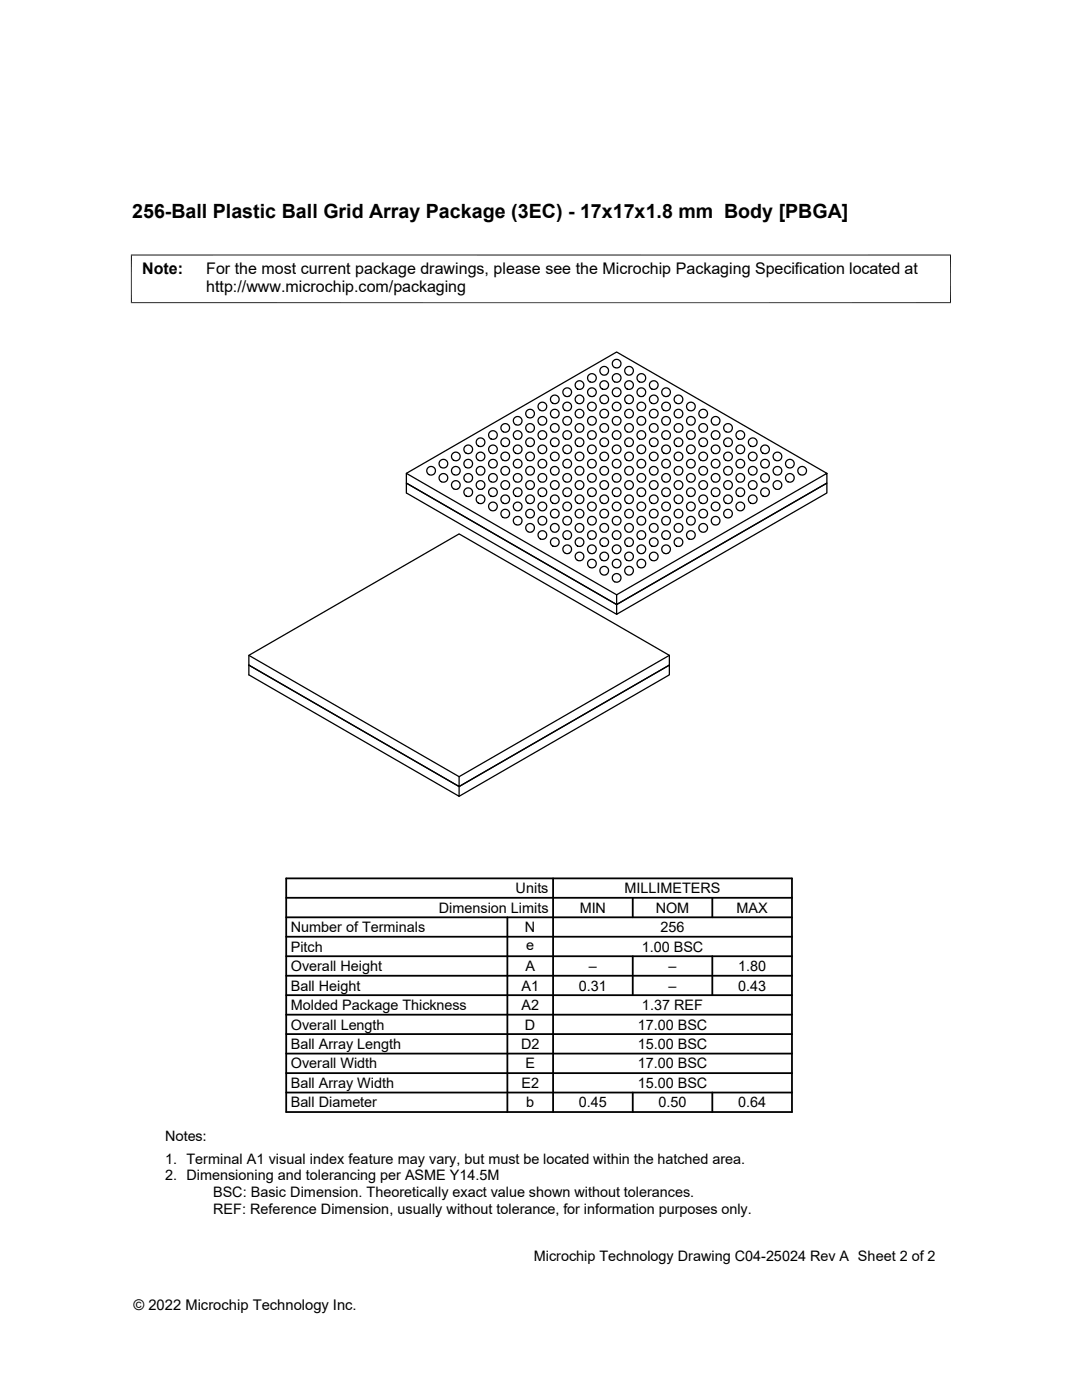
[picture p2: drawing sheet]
<svg xmlns="http://www.w3.org/2000/svg" width="216mm" height="279mm" viewBox="0 0 216 279" stroke-linecap="round" stroke-linejoin="round" font-family="sans-serif">
<g fill="none" stroke="#000" stroke-width=".25">
<path d="M112.8 79a.86 .86 0 0 1-.3-1.3 .86 .86 0 0 1 1.3 0 .86 .86 0 0 1-.2 1.3M112.8 79.1h.8M117.7 79a.86 .86 0 0 1-.3-1.3 .86 .86 0 0 1 1.4 0 .86 .86 0 0 1-.3 1.3M117.7 79.1h.8M122.6 79a.86 .86 0 0 1-.2-1.3 .86 .86 0 0 1 1.3 0 .86 .86 0 0 1-.3 1.3M122.6 79.1h.8M127.6 79a.86 .86 0 0 1-.3-1.3 .86 .86 0 0 1 1.3 0 .86 .86 0 0 1-.2 1.3M127.6 79.1h.8M132.5 79a.86 .86 0 0 1-.3-1.3 .86 .86 0 0 1 1.4 0 .86 .86 0 0 1-.3 1.3M132.5 79.1h.8M81.1 94.5l41.9 24.2M165 94.5l-42 24.2v2l42-24.3v-1.9l-42-24.2-41.9 24.2v1.9l41.9 24.3-41.9-24.3v2l41.9 24.2"/>
<path d="M98 101.8a.86 .86 0 0 1-.3-1.3 .86 .86 0 0 1 1.3 0 .86 .86 0 0 1-.2 1.3M98 101.9h.8M102.9 101.8a.86 .86 0 0 1-.3-1.3 .86 .86 0 0 1 1.4 0 .86 .86 0 0 1-.3 1.3M102.9 101.9h.8M105.4 106.1a.86 .86 0 0 1-.3-1.3 .86 .86 0 0 1 1.3 0 .86 .86 0 0 1-.2 1.3M105.4 106.1h.8M107.8 101.8a.86 .86 0 0 1-.2-1.3 .86 .86 0 0 1 1.3 0 .86 .86 0 0 1-.3 1.3M107.8 101.9h.8M110.3 106.1a.86 .86 0 0 1-.3-1.3 .86 .86 0 0 1 1.4 0 .86 .86 0 0 1-.3 1.3M110.3 106.1h.8M112.8 101.8a.86 .86 0 0 1-.3-1.3 .86 .86 0 0 1 1.3 0 .86 .86 0 0 1-.2 1.3M112.8 101.9h.8"/>
<path d="M115.2 106.1a.86 .86 0 0 1-.2-1.3 .86 .86 0 0 1 1.3 0 .86 .86 0 0 1-.3 1.3M115.2 106.1h.8M117.7 101.8a.86 .86 0 0 1-.3-1.3 .86 .86 0 0 1 1.4 0 .86 .86 0 0 1-.3 1.3M117.7 101.9h.8M120.2 106.1a.86 .86 0 0 1-.3-1.3 .86 .86 0 0 1 1.3 0 .86 .86 0 0 1-.2 1.3M120.2 106.1h.8M122.6 101.8a.86 .86 0 0 1-.2-1.3 .86 .86 0 0 1 1.3 0 .86 .86 0 0 1-.3 1.3M122.6 101.9h.8M125.1 106.1a.86 .86 0 0 1-.3-1.3 .86 .86 0 0 1 1.4 0 .86 .86 0 0 1-.3 1.3M125.1 106.1h.8M127.6 101.8a.86 .86 0 0 1-.3-1.3 .86 .86 0 0 1 1.3 0 .86 .86 0 0 1-.2 1.3M127.6 101.9h.8"/>
<path d="M130 106.1a.86 .86 0 0 1-.2-1.3 .86 .86 0 0 1 1.3 0 .86 .86 0 0 1-.2 1.3M130 106.1h.9M132.5 101.8a.86 .86 0 0 1-.3-1.3 .86 .86 0 0 1 1.4 0 .86 .86 0 0 1-.3 1.3M132.5 101.9h.8M135 106.1a.86 .86 0 0 1-.3-1.3 .86 .86 0 0 1 1.4 0 .86 .86 0 0 1-.3 1.3M135 106.1h.8M137.5 101.8a.86 .86 0 0 1-.3-1.3 .86 .86 0 0 1 1.3 0 .86 .86 0 0 1-.2 1.3M137.5 101.9h.8M139.9 106.1a.86 .86 0 0 1-.3-1.3 .86 .86 0 0 1 1.4 0 .86 .86 0 0 1-.3 1.3M139.9 106.1h.8M142.4 101.8a.86 .86 0 0 1-.3-1.3 .86 .86 0 0 1 1.4 0 .86 .86 0 0 1-.3 1.3M142.4 101.9h.8"/>
<path d="M147.3 101.8a.86 .86 0 0 1-.2-1.3 .86 .86 0 0 1 1.3 0 .86 .86 0 0 1-.3 1.3M147.3 101.9h.8M49.7 132.7v2l41.9 24.2v-1.9l42-24.3v2l-42 24.2M49.7 130.8l41.9 24.2M49.7 130.8l41.9-24.2 42 24.2v1.9l-42 24.3-41.9-24.3zM123 120.6l42-24.2v2l-42 24.2zM133.6 130.8l-42 24.2v2l-41.9-24.3"/>
<circle cx="110.7" cy="79.7" r=".86"/>
<circle cx="115.6" cy="76.9" r=".86"/>
<circle cx="115.6" cy="79.7" r=".86"/>
<circle cx="118.1" cy="75.4" r=".86"/>
<circle cx="120.6" cy="74" r=".87"/>
<circle cx="120.6" cy="76.9" r=".86"/>
<circle cx="120.6" cy="79.7" r=".86"/>
<circle cx="123.1" cy="72.6" r=".86"/>
<circle cx="123.1" cy="75.4" r=".86"/>
<circle cx="125.5" cy="74" r=".87"/>
<circle cx="125.5" cy="76.9" r=".86"/>
<circle cx="125.5" cy="79.7" r=".86"/>
<circle cx="128" cy="75.4" r=".86"/>
<circle cx="130.5" cy="76.9" r=".86"/>
<circle cx="130.5" cy="79.7" r=".86"/>
<circle cx="135.4" cy="79.7" r=".86"/>
<circle cx="86" cy="94" r=".86"/>
<circle cx="88.5" cy="95.4" r=".86"/>
<circle cx="88.5" cy="92.5" r=".86"/>
<circle cx="91" cy="96.8" r=".87"/>
<circle cx="91" cy="91.1" r=".86"/>
<circle cx="91" cy="94" r=".86"/>
<circle cx="93.4" cy="98.2" r=".86"/>
<circle cx="93.4" cy="89.7" r=".86"/>
<circle cx="93.4" cy="92.5" r=".86"/>
<circle cx="93.4" cy="95.4" r=".86"/>
<circle cx="95.9" cy="96.8" r=".87"/>
<circle cx="95.9" cy="99.7" r=".86"/>
<circle cx="95.9" cy="88.3" r=".86"/>
<circle cx="95.9" cy="91.1" r=".86"/>
<circle cx="95.9" cy="94" r=".86"/>
<circle cx="98.4" cy="86.8" r=".86"/>
<circle cx="98.4" cy="89.7" r=".86"/>
<circle cx="98.4" cy="92.5" r=".86"/>
<circle cx="98.4" cy="95.4" r=".86"/>
<circle cx="98.4" cy="98.2" r=".86"/>
<circle cx="100.8" cy="96.8" r=".87"/>
<circle cx="100.8" cy="85.4" r=".86"/>
<circle cx="100.8" cy="88.3" r=".86"/>
<circle cx="100.8" cy="91.1" r=".86"/>
<circle cx="100.8" cy="94" r=".86"/>
<circle cx="100.8" cy="99.7" r=".86"/>
<circle cx="103.3" cy="84" r=".86"/>
<circle cx="103.3" cy="86.8" r=".86"/>
<circle cx="103.3" cy="89.7" r=".86"/>
<circle cx="103.3" cy="92.5" r=".86"/>
<circle cx="103.3" cy="95.4" r=".86"/>
<circle cx="103.3" cy="98.2" r=".86"/>
<circle cx="105.8" cy="96.8" r=".87"/>
<circle cx="105.8" cy="88.3" r=".86"/>
<circle cx="105.8" cy="82.6" r=".86"/>
<circle cx="105.8" cy="91.1" r=".86"/>
<circle cx="105.8" cy="85.4" r=".86"/>
<circle cx="105.8" cy="94" r=".86"/>
<circle cx="105.8" cy="99.7" r=".86"/>
<circle cx="108.2" cy="81.1" r=".86"/>
<circle cx="108.2" cy="89.7" r=".86"/>
<circle cx="108.2" cy="84" r=".86"/>
<circle cx="108.2" cy="92.5" r=".86"/>
<circle cx="108.2" cy="86.8" r=".86"/>
<circle cx="108.2" cy="95.4" r=".86"/>
<circle cx="108.2" cy="98.2" r=".86"/>
<circle cx="110.7" cy="96.8" r=".87"/>
<circle cx="110.7" cy="82.6" r=".86"/>
<circle cx="110.7" cy="91.1" r=".86"/>
<circle cx="110.7" cy="85.4" r=".86"/>
<circle cx="110.7" cy="94" r=".86"/>
<circle cx="110.7" cy="88.3" r=".86"/>
<circle cx="110.7" cy="99.7" r=".86"/>
<circle cx="113.2" cy="84" r=".86"/>
<circle cx="113.2" cy="92.5" r=".86"/>
<circle cx="113.2" cy="86.8" r=".86"/>
<circle cx="113.2" cy="95.4" r=".86"/>
<circle cx="113.2" cy="89.7" r=".86"/>
<circle cx="113.2" cy="98.2" r=".86"/>
<circle cx="113.2" cy="81.1" r=".86"/>
<circle cx="115.6" cy="96.8" r=".87"/>
<circle cx="115.6" cy="85.4" r=".86"/>
<circle cx="115.6" cy="94" r=".86"/>
<circle cx="115.6" cy="88.3" r=".86"/>
<circle cx="115.6" cy="91.1" r=".86"/>
<circle cx="115.6" cy="99.7" r=".86"/>
<circle cx="115.6" cy="82.5" r=".86"/>
<circle cx="118.1" cy="86.8" r=".86"/>
<circle cx="118.1" cy="95.4" r=".86"/>
<circle cx="118.1" cy="89.7" r=".86"/>
<circle cx="118.1" cy="98.2" r=".86"/>
<circle cx="118.1" cy="92.5" r=".86"/>
<circle cx="118.1" cy="81.1" r=".86"/>
<circle cx="118.1" cy="84" r=".86"/>
<circle cx="120.6" cy="96.8" r=".87"/>
<circle cx="120.6" cy="88.3" r=".86"/>
<circle cx="120.6" cy="91.1" r=".86"/>
<circle cx="120.6" cy="99.7" r=".86"/>
<circle cx="120.6" cy="94" r=".86"/>
<circle cx="120.6" cy="82.6" r=".86"/>
<circle cx="120.6" cy="85.4" r=".86"/>
<circle cx="123" cy="89.7" r=".86"/>
<circle cx="123" cy="98.2" r=".86"/>
<circle cx="123.1" cy="92.5" r=".86"/>
<circle cx="123.1" cy="95.4" r=".86"/>
<circle cx="123.1" cy="81.1" r=".86"/>
<circle cx="123.1" cy="84" r=".86"/>
<circle cx="123.1" cy="86.8" r=".86"/>
<circle cx="125.5" cy="96.8" r=".87"/>
<circle cx="125.5" cy="91.1" r=".86"/>
<circle cx="125.5" cy="99.7" r=".86"/>
<circle cx="125.5" cy="94" r=".86"/>
<circle cx="125.5" cy="82.6" r=".86"/>
<circle cx="125.5" cy="85.4" r=".86"/>
<circle cx="125.5" cy="88.3" r=".86"/>
<circle cx="128" cy="92.5" r=".86"/>
<circle cx="128" cy="95.4" r=".86"/>
<circle cx="128" cy="98.2" r=".86"/>
<circle cx="128" cy="81.1" r=".86"/>
<circle cx="128" cy="84" r=".86"/>
<circle cx="128" cy="86.8" r=".86"/>
<circle cx="128" cy="89.7" r=".86"/>
<circle cx="130.5" cy="96.8" r=".87"/>
<circle cx="130.5" cy="94" r=".86"/>
<circle cx="130.5" cy="99.7" r=".86"/>
<circle cx="130.5" cy="82.6" r=".86"/>
<circle cx="130.5" cy="85.4" r=".86"/>
<circle cx="130.5" cy="88.3" r=".86"/>
<circle cx="130.5" cy="91.1" r=".86"/>
<circle cx="132.9" cy="95.4" r=".86"/>
<circle cx="132.9" cy="98.2" r=".86"/>
<circle cx="132.9" cy="81.1" r=".86"/>
<circle cx="132.9" cy="84" r=".86"/>
<circle cx="132.9" cy="86.8" r=".86"/>
<circle cx="132.9" cy="89.7" r=".86"/>
<circle cx="132.9" cy="92.5" r=".86"/>
<circle cx="135.4" cy="96.8" r=".87"/>
<circle cx="135.4" cy="99.7" r=".86"/>
<circle cx="135.4" cy="82.6" r=".86"/>
<circle cx="135.4" cy="85.4" r=".86"/>
<circle cx="135.4" cy="88.3" r=".86"/>
<circle cx="135.4" cy="91.1" r=".86"/>
<circle cx="135.4" cy="94" r=".86"/>
<circle cx="137.9" cy="81.1" r=".86"/>
<circle cx="137.9" cy="84" r=".86"/>
<circle cx="137.9" cy="86.8" r=".86"/>
<circle cx="137.9" cy="89.7" r=".86"/>
<circle cx="137.9" cy="92.5" r=".86"/>
<circle cx="137.9" cy="95.4" r=".86"/>
<circle cx="137.9" cy="98.2" r=".86"/>
<circle cx="140.3" cy="96.8" r=".87"/>
<circle cx="140.3" cy="82.6" r=".86"/>
<circle cx="140.3" cy="85.4" r=".86"/>
<circle cx="140.3" cy="88.3" r=".86"/>
<circle cx="140.3" cy="91.1" r=".86"/>
<circle cx="140.3" cy="94" r=".86"/>
<circle cx="140.3" cy="99.7" r=".86"/>
<circle cx="142.8" cy="84" r=".86"/>
<circle cx="142.8" cy="86.8" r=".86"/>
<circle cx="142.8" cy="89.7" r=".86"/>
<circle cx="142.8" cy="92.5" r=".86"/>
<circle cx="142.8" cy="95.4" r=".86"/>
<circle cx="142.8" cy="98.2" r=".86"/>
<circle cx="145.3" cy="96.8" r=".87"/>
<circle cx="145.3" cy="85.4" r=".86"/>
<circle cx="145.3" cy="88.3" r=".86"/>
<circle cx="145.3" cy="91.1" r=".86"/>
<circle cx="145.3" cy="94" r=".86"/>
<circle cx="145.3" cy="99.7" r=".86"/>
<circle cx="147.7" cy="86.8" r=".86"/>
<circle cx="147.7" cy="89.7" r=".86"/>
<circle cx="147.7" cy="92.5" r=".86"/>
<circle cx="147.7" cy="95.4" r=".86"/>
<circle cx="147.7" cy="98.2" r=".86"/>
<circle cx="150.2" cy="96.8" r=".87"/>
<circle cx="150.2" cy="88.3" r=".86"/>
<circle cx="150.2" cy="91.1" r=".86"/>
<circle cx="150.2" cy="94" r=".86"/>
<circle cx="150.2" cy="99.7" r=".86"/>
<circle cx="152.7" cy="89.7" r=".86"/>
<circle cx="152.7" cy="92.5" r=".86"/>
<circle cx="152.7" cy="95.4" r=".86"/>
<circle cx="152.7" cy="98.2" r=".86"/>
<circle cx="155.1" cy="96.8" r=".87"/>
<circle cx="155.1" cy="91.1" r=".86"/>
<circle cx="155.1" cy="94" r=".86"/>
<circle cx="157.6" cy="92.5" r=".86"/>
<circle cx="157.6" cy="95.4" r=".86"/>
<circle cx="160.1" cy="94" r=".86"/>
<circle cx="100.8" cy="102.5" r=".86"/>
<circle cx="103.3" cy="103.9" r=".86"/>
<circle cx="105.8" cy="102.5" r=".86"/>
<circle cx="108.2" cy="106.8" r=".86"/>
<circle cx="108.2" cy="103.9" r=".86"/>
<circle cx="110.7" cy="108.2" r=".86"/>
<circle cx="110.7" cy="102.5" r=".86"/>
<circle cx="113.2" cy="109.6" r=".87"/>
<circle cx="113.2" cy="103.9" r=".86"/>
<circle cx="113.2" cy="106.8" r=".86"/>
<circle cx="115.6" cy="111.1" r=".86"/>
<circle cx="115.6" cy="102.5" r=".86"/>
<circle cx="115.6" cy="108.2" r=".86"/>
<circle cx="118.1" cy="109.6" r=".87"/>
<circle cx="118.1" cy="103.9" r=".86"/>
<circle cx="118.1" cy="106.8" r=".86"/>
<circle cx="118.1" cy="112.5" r=".86"/>
<circle cx="120.6" cy="113.9" r=".87"/>
<circle cx="120.6" cy="102.5" r=".86"/>
<circle cx="120.6" cy="108.2" r=".86"/>
<circle cx="120.6" cy="111.1" r=".86"/>
<circle cx="123" cy="109.6" r=".87"/>
<circle cx="123.1" cy="103.9" r=".86"/>
<circle cx="123.1" cy="106.8" r=".86"/>
<circle cx="123.1" cy="112.5" r=".86"/>
<circle cx="123.1" cy="115.3" r=".86"/>
<circle cx="125.5" cy="113.9" r=".87"/>
<circle cx="125.5" cy="102.5" r=".86"/>
<circle cx="125.5" cy="108.2" r=".86"/>
<circle cx="125.5" cy="111.1" r=".86"/>
<circle cx="128" cy="109.6" r=".87"/>
<circle cx="128" cy="103.9" r=".86"/>
<circle cx="128" cy="106.8" r=".86"/>
<circle cx="128" cy="112.5" r=".86"/>
<circle cx="130.5" cy="102.5" r=".86"/>
<circle cx="130.5" cy="108.2" r=".86"/>
<circle cx="130.5" cy="111.1" r=".86"/>
<circle cx="132.9" cy="109.6" r=".87"/>
<circle cx="132.9" cy="103.9" r=".86"/>
<circle cx="132.9" cy="106.8" r=".86"/>
<circle cx="135.4" cy="108.2" r=".86"/>
<circle cx="135.4" cy="102.5" r=".86"/>
<circle cx="137.9" cy="106.8" r=".86"/>
<circle cx="137.9" cy="103.9" r=".86"/>
<circle cx="140.3" cy="102.5" r=".86"/>
<circle cx="142.8" cy="103.9" r=".86"/>
<circle cx="145.3" cy="102.5" r=".86"/>
</g>
<path d="M26.1 50.9h163.7M26.2 50.8v9.7M189.7 50.8v9.7M26.1 60.4h163.7" fill="none" stroke="#000" stroke-width=".2"/>
<g fill="none" stroke="#000" stroke-width=".36">
<path d="M57.1 175.3h100.9v46.6h-100.9zM57.1 179.2h100.9M110.4 175.3v46.6M126.3 179.2v3.9M142.1 179.2v3.9M57.1 194.7h100.9M57.1 190.8h100.9M57.1 186.9h100.9M57.1 183.1h100.9M57.1 198.6h100.9M101.2 183.1v38.8M126.3 190.8v7.8"/>
<path d="M142.1 190.8v7.8M57.1 206.4h100.9M57.1 214.2h100.9M57.1 210.3h100.9M57.1 218h100.9M57.1 202.5h100.9M126.3 218v3.9M142.1 218v3.9"/>
</g>
<text font-size="3.9" x="26.4" y="43.5">256-Ball Plastic Ball Grid Array Package (3EC) - 17x17x1.8 mm Body [PBGA]</text>
<g font-size="3.2">
<text x="28.4" y="54.7">Note:</text>
<text x="41.1" y="58.3">http://www.microchip.com/packaging</text>
<text x="41.1" y="54.7">For the most current package drawings, please see the Microchip Packaging Specification located at</text>
</g>
<g font-size="2.9">
<text x="102.9" y="178.3">Units</text>
<text x="124.6" y="178.3">MILLIMETERS</text>
<text x="87.6" y="182.2">Dimension Limits</text>
<text x="115.7" y="182.2">MIN</text>
<text x="130.8" y="182.2">NOM</text>
<text x="147" y="182.2">MAX</text>
<text x="58" y="186">Number of Terminals</text>
<text x="58" y="189.9">Pitch</text>
<text x="104.8" y="186">N</text>
<text x="105" y="189.6">e</text>
<text x="128" y="189.9">1.00 BSC</text>
<text x="131.8" y="186">256</text>
<text x="58" y="193.8">Overall Height</text>
<text x="58" y="197.7">Ball Height</text>
<text x="104.1" y="197.7">A1</text>
<text x="104.8" y="193.8">A</text>
<text x="115.5" y="197.7">0.31</text>
<text x="117.5" y="193.8">–</text>
<text x="133.4" y="193.8">–</text>
<text x="133.4" y="197.7">–</text>
<text x="147.3" y="193.8">1.80</text>
<text x="147.3" y="197.7">0.43</text>
<text x="58" y="201.6">Molded Package Thickness</text>
<text x="104" y="201.6">A2</text>
<text x="128.1" y="201.6">1.37 REF</text>
<text x="58" y="205.5">Overall Length</text>
<text x="58" y="209.4">Ball Array Length</text>
<text x="104" y="209.4">D2</text>
<text x="104.8" y="205.5">D</text>
<text x="127.3" y="205.5">17.00 BSC</text>
<text x="127.3" y="209.4">15.00 BSC</text>
<text x="58" y="213.2">Overall Width</text>
<text x="104.8" y="213.2">E</text>
<text x="127.3" y="213.2">17.00 BSC</text>
<text x="58" y="221">Ball Diameter</text>
<text x="58" y="217.1">Ball Array Width</text>
<text x="104" y="217.1">E2</text>
<text x="105" y="221">b</text>
<text x="115.5" y="221">0.45</text>
<text x="127.3" y="217.1">15.00 BSC</text>
<text x="131.4" y="221">0.50</text>
<text x="147.3" y="221">0.64</text>
<text x="32.9" y="227.7">Notes:</text>
<text x="32.9" y="232.3">1. Terminal A1 visual index feature may vary, but must be located within the hatched area.</text>
<text x="32.9" y="235.6">2. Dimensioning and tolerancing per ASME Y14.5M</text>
<text x="42.5" y="238.9">BSC: Basic Dimension. Theoretically exact value shown without tolerances.</text>
<text x="42.5" y="242.2">REF: Reference Dimension, usually without tolerance, for information purposes only.</text>
<text x="106.5" y="251.7">Microchip Technology Drawing C04-25024 Rev A Sheet 2 of 2</text>
<text x="26.6" y="261.3">© 2022 Microchip Technology Inc.</text>
</g>
</svg>
